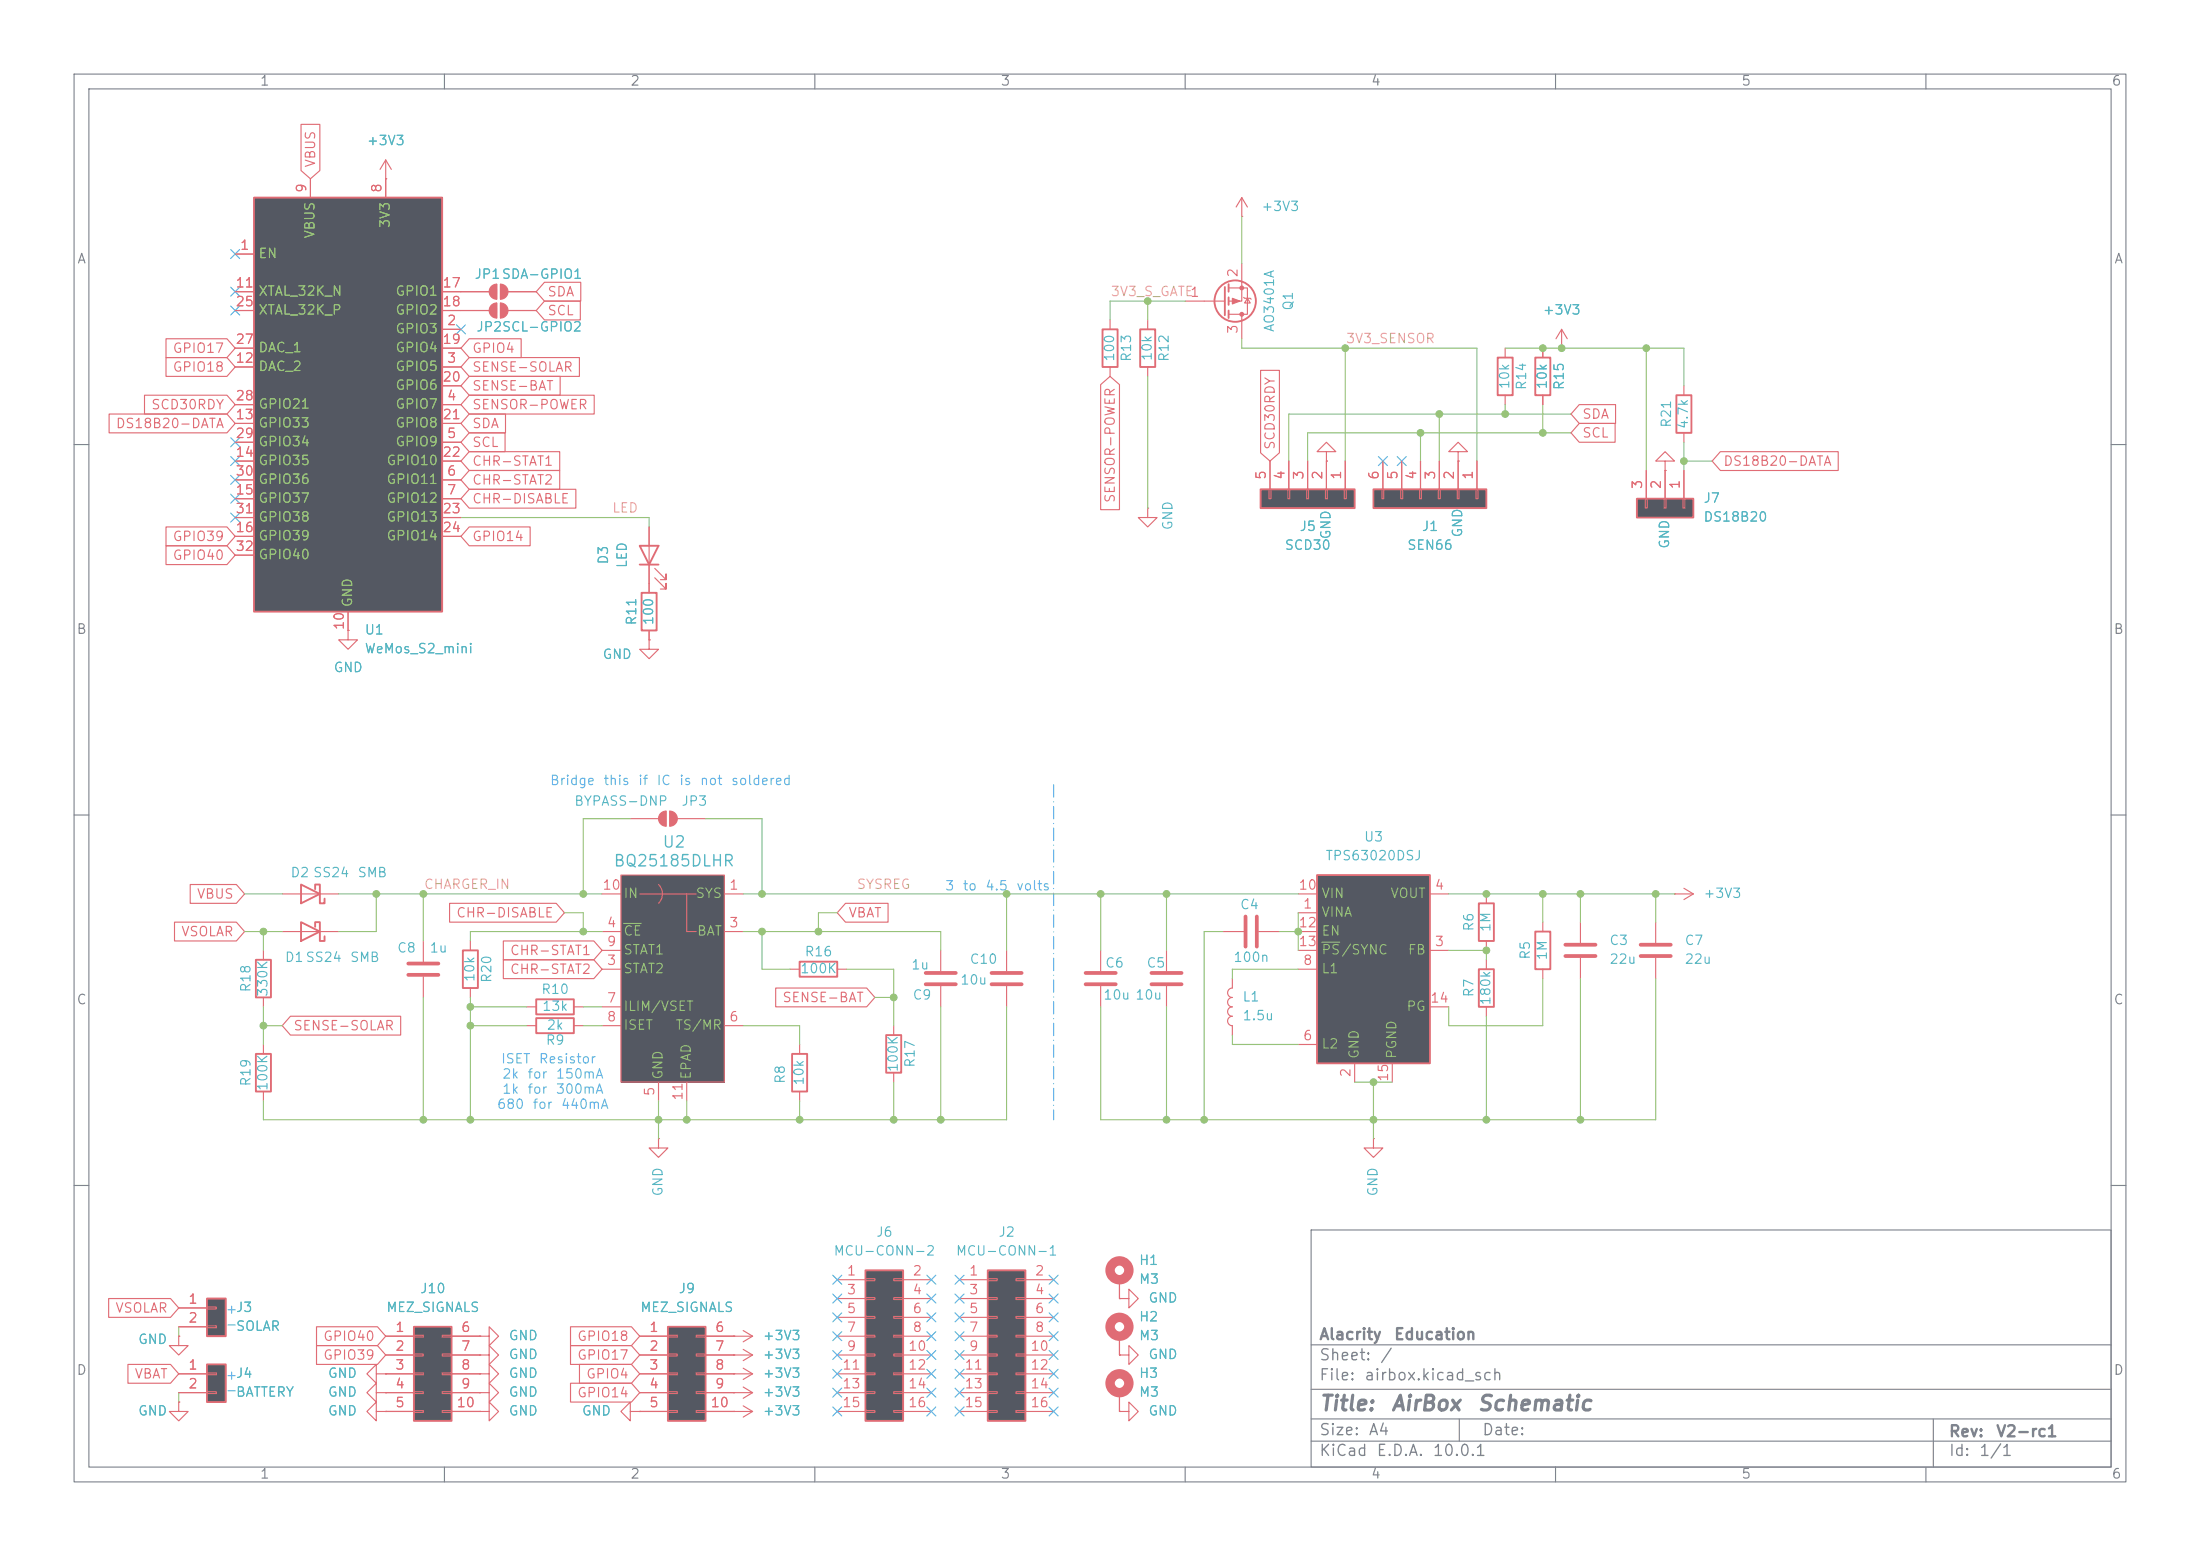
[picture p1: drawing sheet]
<svg xmlns="http://www.w3.org/2000/svg" width="297mm" height="210mm" viewBox="0 0 297 210" stroke-linecap="round" stroke-linejoin="round" font-family="sans-serif">
<g fill="none" stroke="#7f848e" stroke-width=".15">
<path d="M10 10h277v190h-277zM12 12h273v186h-273zM60 10v2M110 10v2M160 10v2M210 10v2M260 10v2M10 60h2M285 60h2M10 110h2M285 110h2M10 160h2"/>
<path d="M177 166h108v32h-108zM285 160h2M60 198v2M110 198v2M160 198v2M177 194.5h108M177 191.5h108M177 187.5h108M177 181.5h108M197 191.5v3M210 198v2M260 198v2"/>
<path d="M261 191.5v6.5"/>
</g>
<g fill="none" stroke="#e06c75" stroke-width=".25">
<path d="M165.4 38.7v3.8M165.9 38.4v1M165.9 40.1v1M165.9 41.9v1M34.5 129.5h2.1v5.1h-2.1z"/>
<circle cx="166.8" cy="40.6" r="2.79"/>
</g>
<g fill="none" stroke="#e06c75" stroke-width=".15">
<path d="M165.9 38.9h2.5v3.5h-2.5M167.6 35.6v5h-1.7M167.6 29.2h.1M167.6 26.7v2.5M167.6 26.7l-.7 1.2M167.6 26.7l.8 1.2M160 40.6h5.4M167.6 42.4v3.3M167.9 40.1l.1 .2h.8l.1 .1M168.4 40.3l.4 .6h-.8zM85.1 110.5h3.8M89.9 109.5v2"/>
<path d="M90.4 109.5v2M91.4 110.5h3.8M35.6 128.3v1.2M35.6 134.6v1.3M50.8 188v-1.3l-1.3 1.3 1.3 1.2v-1.2h1.3M52.1 188h.1"/>
</g>
<g fill="#e06c75" stroke="#e06c75" stroke-width=".15">
<path d="M166.4 40.3l1 .3-1 .4z"/>
<path d="M90.4 109.5a1.02 1.02 0 0 1 1 1 1.02 1.02 0 0 1-1 1z"/>
<path d="M89.2 109.8l.4-.3h.3v2a1.02 1.02 0 0 1-.9-.6 1.02 1.02 0 0 1 .2-1.1z"/>
<circle cx="167.6" cy="42.4" r=".25"/>
<circle cx="167.6" cy="38.9" r=".25"/>
</g>
<path d="M170.2 66h12.7v2.6h-12.7z" fill="#545862"/>
<path d="M170.2 66h12.7v2.6h-12.7zM199.6 130.8h2.1v5.1h-2.1zM199.6 121.9h2.1v5.1h-2.1zM34.5 142.2h2.1v5.1h-2.1z" fill="none" stroke="#e06c75" stroke-width=".25"/>
<g fill="none" stroke="#e06c75" stroke-width=".15">
<path d="M171.3 66h.3v1.3h-.3zM171.4 62.2v3.8M173.9 66h.2v1.3h-.2zM174 62.2v3.8M176.4 66h.3v1.3h-.3zM176.5 62.2v3.8M178.9 66h.3v1.3h-.3zM179.1 61h1.2l-1.2-1.3-1.3 1.3h1.3v1.2M179.1 62.2h.1M179.1 62.2v3.8M181.5 66h.2v1.3h-.2zM181.6 62.2v3.8"/>
<path d="M87.6 86.4v1.2h1.3l-1.3 1.3-1.2-1.3h1.2M87.6 86.4h.1M200.7 120.7v1.2M200.7 127v1.3M200.7 129.5v1.3M200.7 135.9v1.3M35.6 141v1.2M35.6 147.3v1.3M185.4 153.7v1.2h1.3l-1.3 1.3-1.3-1.3h1.3M185.4 153.7h.1M50.8 185.4v-1.2l-1.3 1.2 1.3 1.3v-1.3h1.3M50.8 190.5v-1.3l-1.3 1.3 1.3 1.3v-1.3h1.3"/>
<path d="M52.1 185.4h.1M52.1 190.5h.1M64.8 190.5h1.2v-1.3l1.3 1.3-1.3 1.3v-1.3M64.8 190.5h.1M64.8 188h1.2v-1.3l1.3 1.3-1.3 1.2v-1.2M64.8 188h.1M64.8 185.4h1.2v-1.2l1.3 1.2-1.3 1.3v-1.3M64.8 185.4h.1M64.8 182.9h1.2v-1.3l1.3 1.3-1.3 1.3v-1.3M64.8 182.9h.1M64.8 180.3h1.2v-1.2l1.3 1.2-1.3 1.3v-1.3M64.8 180.3h.1"/>
</g>
<path d="M55.9 179.1h5.1v12.7h-5.1z" fill="#545862"/>
<path d="M40.6 124.5l2.6 1.2-2.6 1.3zM42.5 125.1v-.6h.7v2.5h.6v-.6M62.5 128.3h2v5.1h-2zM72.4 137.4h5.1v2h-5.1zM72.4 134.9h5.1v2h-5.1zM107.9 129.8h5.1v2h-5.1zM119.6 139.7h2.1v5.1h-2.1zM207.3 125.7h2v5.1h-2zM106.9 142.2h2.1v5.1h-2.1zM55.9 179.1h5.1v12.7h-5.1z" fill="none" stroke="#e06c75" stroke-width=".25"/>
<g fill="none" stroke="#e06c75" stroke-width=".15">
<path d="M227.3 119.9l1.3 .8M38.1 125.7h7.6M57.1 127v2.8M57.1 131.8v2.8M63.5 127v1.3M63.5 133.4v1.2M71.1 138.4h1.3M71.1 135.9h1.3M77.5 138.4h1.2M77.5 135.9h1.2M106.7 130.8h1.2M113 130.8h1.3"/>
<path d="M120.6 138.4v1.3M127 128.3v2.8M127 133.1v2.8M208.3 124.5v1.2M208.3 130.8v1.3M213.4 124.5v2.8M213.4 129.3v2.8M223.5 124.5v2.8M223.5 129.3v2.8M226.1 120.7h.1M226.1 120.7h2.5M228.6 120.7l-1.3 .7"/>
<path d="M107.9 141v1.2M107.9 147.3v1.3M120.6 144.8v1.3M24.1 180.3v1.3h1.3l-1.3 1.3-1.2-1.3h1.2M24.1 180.3h.1M52.1 180.3h3.8M52.1 182.9h3.8M52.1 185.4h3.8M52.1 188h3.8M52.1 190.5h3.8M55.9 180.2h1.2v.3h-1.2zM55.9 182.8h1.2v.2h-1.2z"/>
<path d="M55.9 185.3h1.2v.2h-1.2zM55.9 187.8h1.2v.3h-1.2zM55.9 190.4h1.2v.2h-1.2zM59.7 180.2h1.3v.3h-1.3zM59.7 182.8h1.3v.2h-1.3zM59.7 185.3h1.3v.2h-1.3zM59.7 187.8h1.3v.3h-1.3zM59.7 190.4h1.3v.2h-1.3zM61 180.3h3.8M61 182.9h3.8M61 185.4h3.8M61 188h3.8"/>
<path d="M61 190.5h3.8M85.1 190.5v-1.3l-1.3 1.3 1.3 1.3v-1.3h1.3M86.4 190.5h.1"/>
</g>
<path d="M55.1 130h4.1M55.1 131.6h4.1M125 131.3h4M125 132.8h4M211.3 127.5h4.1M211.3 129h4.1M221.5 127.5h4.1M221.5 129h4.1" fill="none" stroke="#e06c75" stroke-width=".51"/>
<path d="M83.8 118.1h14v28h-14z" fill="#545862"/>
<g fill="none" stroke="#e06c75" stroke-width=".15">
<path d="M83.8 118.1h14v28h-14zM88.9 119.4a1.8 1.8 0 0 1 0 2.5M81.3 120.7h2.5M81.3 130.8h2.5M81.3 125.7h2.5M81.3 138.4h2.5M81.3 135.9h2.5M81.3 128.3h2.5M86.4 120.7h7.6M92.7 120.7v5h1.3M97.8 120.7h2.5M97.8 125.7h2.5"/>
<path d="M97.8 138.4h2.5M88.9 146.1v2.5M92.7 146.1v2.5"/>
</g>
<path d="M84.2 124.6h2.4" fill="none" stroke="#98c379" stroke-width=".15"/>
<path d="M133.3 171.5h5.1v20.3h-5.1z" fill="#545862"/>
<path d="M133.3 171.5h5.1v20.3h-5.1z" fill="none" stroke="#e06c75" stroke-width=".25"/>
<g fill="none" stroke="#e06c75" stroke-width=".15">
<path d="M129.5 172.7h3.8M129.5 175.3h3.8M129.5 177.8h3.8M133.3 172.6h1.3v.2h-1.3zM133.3 175.1h1.3v.3h-1.3zM133.3 177.7h1.3v.2h-1.3zM137.2 172.6h1.2v.2h-1.2zM137.2 175.1h1.2v.3h-1.2zM137.2 177.7h1.2v.2h-1.2zM138.4 172.7h3.8M138.4 175.3h3.8M138.4 177.8h3.8"/>
<path d="M151.1 175.3h1.3v-1.3l1.3 1.3-1.3 1.2v-1.2M151.1 175.3h.1M151.1 172.7v2.6M129.5 180.3h3.8M129.5 182.9h3.8M129.5 185.4h3.8M129.5 188h3.8M129.5 190.5h3.8M133.3 180.2h1.3v.3h-1.3zM133.3 182.8h1.3v.2h-1.3zM133.3 185.3h1.3v.2h-1.3zM133.3 187.8h1.3v.3h-1.3z"/>
<path d="M133.3 190.4h1.3v.2h-1.3zM137.2 180.2h1.2v.3h-1.2zM137.2 182.8h1.2v.2h-1.2zM137.2 185.3h1.2v.2h-1.2zM137.2 187.8h1.2v.3h-1.2zM137.2 190.4h1.2v.2h-1.2zM138.4 180.3h3.8M138.4 182.9h3.8M138.4 185.4h3.8M138.4 188h3.8M138.4 190.5h3.8"/>
</g>
<circle cx="151.1" cy="171.4" r="1.27" fill="none" stroke="#e06c75" stroke-width="1.3"/>
<path d="M90.2 179.1h5v12.7h-5z" fill="#545862"/>
<path d="M90.2 179.1h5v12.7h-5z" fill="none" stroke="#e06c75" stroke-width=".25"/>
<g fill="none" stroke="#e06c75" stroke-width=".15">
<path d="M86.4 180.3h3.8M86.4 182.9h3.8M86.4 185.4h3.8M86.4 188h3.8M86.4 190.5h3.8M90.2 180.2h1.2v.3h-1.2zM90.2 182.8h1.2v.2h-1.2zM90.2 185.3h1.2v.2h-1.2zM90.2 187.8h1.2v.3h-1.2zM90.2 190.4h1.2v.2h-1.2zM94 180.2h1.2v.3h-1.2zM94 182.8h1.2v.2h-1.2z"/>
<path d="M94 185.3h1.2v.2h-1.2zM94 187.8h1.2v.3h-1.2zM94 190.4h1.2v.2h-1.2zM95.2 180.3h3.9M95.2 182.9h3.9M95.2 185.4h3.9M95.2 188h3.9M95.2 190.5h3.9M151.1 182.9h1.3v-1.3l1.3 1.3-1.3 1.3v-1.3M151.1 182.9h.1M151.1 190.5h1.3v-1.3l1.3 1.3-1.3 1.3v-1.3M151.1 190.5h.1"/>
<path d="M151.1 180.3v2.6M151.1 188v2.5"/>
</g>
<g fill="none" stroke="#e06c75" stroke-width="1.3">
<circle cx="151.1" cy="179.1" r="1.27"/>
<circle cx="151.1" cy="186.7" r="1.27"/>
</g>
<path d="M185.4 66h15.3v2.6h-15.3z" fill="#545862"/>
<path d="M148.8 44.5h2.1v5h-2.1zM153.9 44.5h2.1v5h-2.1zM86.4 73.7h2.5l-1.3 2.5zM86.4 76.2h2.5M185.4 66h15.3v2.6h-15.3zM86.6 80h2v5.1h-2zM40.6 119.4l2.6 1.3-2.6 1.2zM42.5 120v-.6h.7v2.5h.6v-.6" fill="none" stroke="#e06c75" stroke-width=".25"/>
<g fill="none" stroke="#e06c75" stroke-width=".15">
<path d="M62.2 41.9h3.8M67.1 40.9v2M67.6 40.9v2M68.6 41.9h3.8M149.9 43.2v1.3M149.9 49.5v1.3M154.9 43.2v1.3M154.9 49.5v1.3M87.6 71.1v8.9M88.4 78l1.5 1.5v-.8v.8h-.7M88.4 76.7l1.5 1.5v-.7v.7h-.7M154.9 68.6v1.3h1.3l-1.3 1.2-1.2-1.2h1.2"/>
<path d="M154.9 68.6h.1M186.6 66h.2v1.3h-.2zM186.7 62.2v3.8M189.1 66h.3v1.3h-.3zM189.2 62.2v3.8M191.6 66h.3v1.3h-.3zM191.8 62.2v3.8M194.2 66h.2v1.3h-.2zM194.3 62.2v3.8M196.7 66h.3v1.3h-.3zM196.8 62.2v3.8M199.3 66h.2v1.3h-.2z"/>
<path d="M199.4 62.2v3.8M47 85.1v1.3h1.3l-1.3 1.2-1.3-1.2h1.3M47 85.1h.1M87.6 85.1v1.3M38.1 120.7h7.6M157.5 128.3v2.8M157.5 133.1v2.8"/>
</g>
<path d="M155.4 131.3h4.1M155.4 132.8h4.1" fill="none" stroke="#e06c75" stroke-width=".51"/>
<g fill="#e06c75" stroke="#e06c75" stroke-width=".15">
<path d="M66.3 41.2l.4-.2 .4-.1v2a1.02 1.02 0 0 1-1-.6 1.02 1.02 0 0 1 .2-1.1z"/>
<path d="M67.6 40.9a1.02 1.02 0 0 1 1 1 1.02 1.02 0 0 1-1 1z"/>
</g>
<path d="M177.8 118.1h15.2v25.4h-15.2z" fill="#545862"/>
<path d="M177.8 118.1h15.2v25.4h-15.2z" fill="none" stroke="#e06c75" stroke-width=".25"/>
<g fill="none" stroke="#e06c75" stroke-width=".15">
<path d="M62.2 39.4h3.8M67.1 38.4v2M67.6 38.4v2M68.6 39.4h3.8M196.8 61h1.3l-1.3-1.3-1.2 1.3h1.2v1.2M196.8 62.2h.1M165.1 125.7h2.8M166.4 132.1v1.3a.64 .64 0 0 0-.7 .6 .64 .64 0 0 0 .7 .6 .64 .64 0 0 0-.7 .7 .64 .64 0 0 0 .7 .6M166.4 135.9a.64 .64 0 0 0-.7 .6 .64 .64 0 0 0 .7 .7 .64 .64 0 0 0-.7 .6 .64 .64 0 0 0 .7 .6v1.3M169.9 125.7h2.8M175.3 123.2h2.5M175.3 128.3h2.5"/>
<path d="M175.3 120.7h2.5M175.3 130.8h2.5M175.3 125.7h2.5M193 128.3h2.6M193 120.7h2.6M193 135.9h2.6M175.3 141h2.5M182.9 143.5v2.6M188 143.5v2.6"/>
</g>
<path d="M178.4 127.2h2.5" fill="none" stroke="#98c379" stroke-width=".15"/>
<path d="M168.1 123.7v4.1M169.7 123.7v4.1" fill="none" stroke="#e06c75" stroke-width=".51"/>
<g fill="#e06c75" stroke="#e06c75" stroke-width=".15">
<path d="M66.3 38.7l.4-.3h.4v2a1.02 1.02 0 0 1-1-.6 1.02 1.02 0 0 1 .2-1.1z"/>
<path d="M67.6 38.4a1.02 1.02 0 0 1 1 1 1.02 1.02 0 0 1-1 1z"/>
</g>
<path d="M34.3 26.7h25.4v55.9h-25.4z" fill="#545862"/>
<path d="M34.3 26.7h25.4v55.9h-25.4z" fill="none" stroke="#e06c75" stroke-width=".25"/>
<g fill="none" stroke="#e06c75" stroke-width=".15">
<path d="M31.7 34.3h2.6M31.7 39.4h2.6M41.9 24.1v2.6M52.1 24.1v2.6M59.7 39.4h2.5M31.7 49.5h2.6M31.7 54.6h2.6M31.7 59.7h2.6M31.7 57.2h2.6M31.7 41.9h2.6M31.7 47h2.6M59.7 44.5h2.5"/>
<path d="M59.7 49.5h2.5M59.7 54.6h2.5M59.7 59.7h2.5M59.7 57.2h2.5M59.7 41.9h2.5M59.7 47h2.5M59.7 52.1h2.5M31.7 64.8h2.6M31.7 67.3h2.6M31.7 62.2h2.6M31.7 72.4h2.6M31.7 69.9h2.6"/>
<path d="M31.7 74.9h2.6M59.7 64.8h2.5M59.7 67.3h2.5M59.7 62.2h2.5M59.7 72.4h2.5M59.7 69.9h2.5M47 82.6v2.5"/>
</g>
<path d="M116.8 171.5h5.1v20.3h-5.1z" fill="#545862"/>
<path d="M202.2 48.3h2v5h-2zM207.3 48.3h2v5h-2zM116.8 171.5h5.1v20.3h-5.1z" fill="none" stroke="#e06c75" stroke-width=".25"/>
<g fill="none" stroke="#e06c75" stroke-width=".15">
<path d="M52.1 24.1h.1M52.1 21.6l-.8 1.3M52.1 21.6l.7 1.3M52.1 21.6v2.5M203.2 47v1.3M203.2 53.3v1.3M208.3 47v1.3M208.3 53.3v1.3M210.8 47h.1M210.8 44.5l-.7 1.2M210.8 44.5l.8 1.2M210.8 44.5v2.5"/>
<path d="M113 172.7h3.8M113 175.3h3.8M113 177.8h3.8M116.8 172.6h1.3v.2h-1.3zM116.8 175.1h1.3v.3h-1.3zM116.8 177.7h1.3v.2h-1.3zM120.6 172.6h1.3v.2h-1.3zM120.6 175.1h1.3v.3h-1.3zM120.6 177.7h1.3v.2h-1.3zM121.9 172.7h3.8M121.9 175.3h3.8M121.9 177.8h3.8"/>
<path d="M99.1 190.5h.1M99.1 185.4h.1M99.1 185.4h2.5M99.1 190.5h2.5M100.3 189.7l1.3 .8M100.3 184.7l1.3 .7M101.6 190.5l-1.3 .8M101.6 185.4l-1.3 .8M113 180.3h3.8M113 182.9h3.8M113 185.4h3.8M113 188h3.8"/>
<path d="M113 190.5h3.8M116.8 180.2h1.3v.3h-1.3zM116.8 182.8h1.3v.2h-1.3zM116.8 185.3h1.3v.2h-1.3zM116.8 187.8h1.3v.3h-1.3zM116.8 190.4h1.3v.2h-1.3zM120.6 180.2h1.3v.3h-1.3zM120.6 182.8h1.3v.2h-1.3zM120.6 185.3h1.3v.2h-1.3zM120.6 187.8h1.3v.3h-1.3zM120.6 190.4h1.3v.2h-1.3zM121.9 180.3h3.8"/>
<path d="M121.9 182.9h3.8M121.9 185.4h3.8M121.9 188h3.8M121.9 190.5h3.8"/>
</g>
<path d="M27.9 184.2h2.6v5h-2.6z" fill="#545862"/>
<path d="M27.9 184.2h2.6v5h-2.6z" fill="none" stroke="#e06c75" stroke-width=".25"/>
<path d="M224.8 62.2h1.3l-1.3-1.2-1.3 1.2h1.3v1.3M224.8 63.5h.1M135.9 128.3v2.8M135.9 133.1v2.8M148.6 128.3v2.8M148.6 133.1v2.8M24.1 189.2v1.3h1.3l-1.3 1.3-1.2-1.3h1.2M24.1 189.2h.1M24.1 185.4h3.8M24.1 188h3.8M27.9 185.3h1.3v.2h-1.3zM27.9 187.8h1.3v.3h-1.3z" fill="none" stroke="#e06c75" stroke-width=".15"/>
<path d="M133.9 132.8h4M133.9 131.3h4M146.6 132.8h4M146.6 131.3h4" fill="none" stroke="#e06c75" stroke-width=".51"/>
<path d="M221 67.3h7.6v2.6h-7.6z" fill="#545862"/>
<path d="M221 67.3h7.6v2.6h-7.6z" fill="none" stroke="#e06c75" stroke-width=".25"/>
<g fill="none" stroke="#e06c75" stroke-width=".15">
<path d="M222.1 67.3h.3v1.3h-.3zM222.2 63.5v3.8M224.7 67.3h.2v1.3h-.2zM224.8 63.5v3.8M227.2 67.3h.3v1.3h-.3zM227.3 63.5v3.8M88.9 153.7v1.2h1.3l-1.3 1.3-1.3-1.3h1.3M88.9 153.7h.1M99.1 188h.1M99.1 182.9h.1M99.1 188h2.5M99.1 182.9h2.5"/>
<path d="M100.3 187.2l1.3 .8M100.3 182.1l1.3 .8M101.6 188l-1.3 .7M101.6 182.9l-1.3 .7"/>
</g>
<path d="M27.9 175.3h2.6v5h-2.6z" fill="#545862"/>
<path d="M226.3 53.3h2v5.1h-2zM27.9 175.3h2.6v5h-2.6z" fill="none" stroke="#e06c75" stroke-width=".25"/>
<g fill="none" stroke="#e06c75" stroke-width=".15">
<path d="M40.6 16.8h2.6v6.2l-1.3 1.1-1.3-1.1zM31.7 39.4h2.6M31.7 34.3h2.6M41.9 24.1v2.6M52.1 24.1h.1M52.1 24.1v2.6M59.7 39.4h6.3M68.6 39.4h3.8M73.5 38.1h4.9v2.5h-4.9l-1.1-1.2zM14.7 55.9h15.9l1.1 1.3-1.1 1.2h-15.9zM19.5 53.3h11.1l1.1 1.3-1.1 1.3h-11.1zM22.4 45.7h8.2l1.1 1.3-1.1 1.3h-8.2z"/>
<path d="M22.4 48.3h8.2l1.1 1.2-1.1 1.3h-8.2zM31.7 41.9h2.6M31.7 49.5h2.6M31.7 54.6h2.6M31.7 59.7h2.6M31.7 57.2h2.6M31.7 47h2.6M59.7 41.9h6.3M59.7 44.5h2.5M59.7 49.5h2.5M59.7 54.6h2.5M59.7 59.7h2.5"/>
<path d="M59.7 57.2h2.5M59.7 47h2.5M59.7 52.1h2.5M63.3 55.9h4.9v2.5h-4.9l-1.1-1.2zM63.3 53.3h16.9v2.6h-16.9l-1.1-1.3zM63.3 58.4h4.9v2.6h-4.9l-1.1-1.3zM63.3 50.8h12.3v2.5h-12.3l-1.1-1.2zM63.3 48.3h14.9v2.5h-14.9l-1.1-1.3zM63.3 45.7h7.1v2.6h-7.1l-1.1-1.3zM68.6 41.9h3.8M73.5 40.6h4.8v2.6h-4.8l-1.1-1.3zM148.6 51.9l1.3-1.1 1.2 1.1v16.9h-2.5z"/>
<path d="M170.2 50h2.5v11.1l-1.3 1.1-1.2-1.1zM208.3 47v1.3M208.3 53.3v1.3M210.8 47h.1M213.2 57.1h4.8v2.6h-4.8l-1.1-1.3zM213.2 54.6h4.9v2.6h-4.9l-1.1-1.3zM227.3 52.1v1.2M227.3 58.4v1.3M22.4 71.1h8.2l1.1 1.3-1.1 1.3h-8.2zM22.4 73.7h8.2l1.1 1.2-1.1 1.3h-8.2zM31.7 64.8h2.6M31.7 67.3h2.6"/>
<path d="M31.7 62.2h2.6M31.7 72.4h2.6M31.7 69.9h2.6M31.7 74.9h2.6M59.7 64.8h2.5M59.7 67.3h2.5M59.7 62.2h2.5M59.7 72.4h2.5M59.7 69.9h2.5M63.3 71.1h8.3v2.6h-8.3l-1.1-1.3zM63.3 63.5h12.3v2.5h-12.3l-1.1-1.2zM63.3 66h14.4v2.6h-14.4l-1.1-1.3z"/>
<path d="M63.3 61h12.3v2.5h-12.3l-1.1-1.3zM87.6 71.1v2.6M87.6 76.2v3.8M171.4 62.2v3.8M174 62.2v3.8M176.5 62.2v3.8M179.1 62.2h.1M179.1 62.2v3.8M181.6 62.2v3.8M186.7 62.2v3.8M189.2 62.2v3.8M191.8 62.2v3.8"/>
<path d="M194.3 62.2v3.8M196.8 62.2h.1M196.8 62.2v3.8M199.4 62.2v3.8M222.2 63.5v3.8M224.8 63.5h.1M224.8 63.5v3.8M227.3 63.5v3.8M232.3 61h15.9v2.5h-15.9l-1.2-1.3zM47 85.1h.1M47 82.6v2.5M87.6 86.4h.1"/>
<path d="M87.6 85.1v1.3M25.7 119.4h6.2l1.1 1.3-1.1 1.2h-6.2zM23.6 124.5h8.3l1.1 1.2-1.1 1.3h-8.3zM39.2 137.2h14.9v2.5h-14.9l-1.1-1.3zM60.7 121.9h14.4l1.1 1.3-1.1 1.3h-14.4zM67.9 127h12.3l1.1 1.3-1.1 1.2h-12.3zM67.9 129.5h12.3l1.1 1.3-1.1 1.3h-12.3zM104.7 133.3h12.3l1.1 1.3-1.1 1.3h-12.3zM114.1 121.9h5.8v2.6h-5.8l-1.1-1.3zM14.7 175.3h8.3l1.1 1.2-1.1 1.3h-8.3zM24.1 176.5h3.8M24.1 179.1h3.8"/>
<path d="M27.9 176.4h1.3v.3h-1.3zM27.9 178.9h1.3v.3h-1.3zM42.7 179.1h8.3l1.1 1.2-1.1 1.3h-8.3zM77 179.1h8.2l1.2 1.2-1.2 1.3h-8.2zM100.3 179.6l1.3 .7M151.1 175.3h.1M151.1 172.7v2.6M17.3 184.1h5.7l1.1 1.3-1.1 1.3h-5.7zM24.1 180.3h.1M24.1 189.2h.1M24.1 185.4h3.8M24.1 188h3.8"/>
<path d="M42.7 181.6h8.3l1.1 1.3-1.1 1.3h-8.3zM52.1 188h.1M52.1 185.4h.1M52.1 190.5h.1M52.1 180.3h3.8M52.1 182.9h3.8M52.1 185.4h3.8M52.1 188h3.8M52.1 190.5h3.8M61 180.3h3.8M61 182.9h3.8M61 185.4h3.8"/>
<path d="M61 188h3.8M61 190.5h3.8M64.8 190.5h.1M64.8 188h.1M64.8 185.4h.1M64.8 182.9h.1M64.8 180.3h.1M77 186.7h8.2l1.2 1.3-1.2 1.2h-8.2zM77 181.6h8.2l1.2 1.3-1.2 1.3h-8.2zM78.2 184.1h7l1.2 1.3-1.2 1.3h-7zM86.4 190.5h.1M86.4 180.3h3.8"/>
<path d="M86.4 182.9h3.8M86.4 185.4h3.8M86.4 188h3.8M86.4 190.5h3.8M95.2 180.3h6.4M95.2 182.9h3.9M95.2 185.4h3.9M95.2 188h3.9M95.2 190.5h3.9M99.1 180.3h.1M99.1 190.5h.1M99.1 185.4h.1"/>
<path d="M99.1 182.9h.1M99.1 188h.1M101.6 180.3l-1.3 .8M151.1 182.9h.1M151.1 190.5h.1M151.1 180.3v2.6M151.1 188v2.5"/>
</g>
<path d="M142.2 105.9v45.2" fill="none" stroke="#61afef" stroke-width=".15" stroke-dasharray="1.7 .6 0 .6"/>
<g fill="none" stroke="#98c379" stroke-width=".15">
<path d="M167.6 29.2v6.4M154.9 40.6v2.6M154.9 50.8v17.8M160 40.6h-10.1v2.6M167.6 45.7v1.3h31.8v15.2M181.6 47v15.2M191.8 58.4v3.8M194.3 55.9v6.3M203.2 47h24.1v5.1M203.2 54.6v1.3M208.3 54.6v3.8M212.1 58.4h-35.6v3.8"/>
<path d="M212.1 55.9h-38.1v6.3M222.2 47v16.5M227.3 59.7v3.8M62.2 69.9h25.4v1.2M227.3 62.2h3.8M85.1 110.5h-6.4v10.2M95.2 110.5h7.7v10.2M33 120.7h5.1M33 125.7h5.1M35.6 125.7v2.6M35.6 135.9v5.1M35.6 138.4h2.5"/>
<path d="M45.7 120.7h35.6M50.8 120.7v5h-5.1M57.1 120.7v6.3M57.1 134.6v16.5M63.5 134.6v16.5M63.5 138.4h7.6M63.5 135.9h7.6M76.2 123.2h2.5v2.5M78.7 138.4h2.6M78.7 135.9h2.6M81.3 125.7h-17.8v1.3M100.3 120.7h75"/>
<path d="M100.3 125.7h26.7v2.6M100.3 138.4h7.6v2.6M102.9 125.7v5.1h3.8M113 123.2h-2.5v2.5M114.3 130.8h6.3v7.6M118.1 134.6h2.5M127 135.9v15.2M135.9 135.9v15.2h-100.3v-2.5M135.9 120.7v7.6M148.6 120.7v7.6M157.5 120.7v7.6M157.5 135.9v15.2"/>
<path d="M165.1 125.7h-2.5v25.4M166.4 139.7v1.3h8.9M172.7 125.7h2.6M175.3 130.8h-8.9v1.3M175.3 123.2v5.1M195.6 120.7h30.5M195.6 128.3h5.1v1.2M200.7 137.2v13.9M208.3 132.1v6.3h-12.7v-2.5M208.3 120.7v3.8M213.4 120.7v3.8M213.4 132.1v19"/>
<path d="M223.5 132.1v19h-74.9v-15.2M223.5 120.7v3.8M88.9 148.6v5.1M92.7 148.6v2.5M107.9 148.6v2.5M120.6 146.1v5M182.9 146.1h5.1M185.4 146.1v7.6M24.1 179.1v1.2M24.1 188v1.2"/>
</g>
<g fill="none" stroke="#61afef" stroke-width=".15">
<path d="M31.1 38.8l1.3 1.2M31.1 33.7l1.3 1.2M32.4 38.8l-1.3 1.2M32.4 33.7l-1.3 1.2M31.1 59.1l1.3 1.2M31.1 41.3l1.3 1.2M32.4 59.1l-1.3 1.2M32.4 41.3l-1.3 1.2M61.6 43.8l1.2 1.3M62.8 43.8l-1.2 1.3M31.1 66.7l1.3 1.2M31.1 64.2l1.3 1.2"/>
<path d="M31.1 61.6l1.3 1.2M31.1 69.2l1.3 1.3M32.4 66.7l-1.3 1.2M32.4 64.2l-1.3 1.2M32.4 61.6l-1.3 1.2M32.4 69.2l-1.3 1.3M186.1 61.6l1.2 1.2M187.3 61.6l-1.2 1.2M188.6 61.6l1.2 1.2M189.8 61.6l-1.2 1.2M112.4 179.7l1.2 1.2M112.4 172.1l1.2 1.2"/>
<path d="M112.4 174.7l1.2 1.2M112.4 177.2l1.2 1.2M113.6 179.7l-1.2 1.2M113.6 172.1l-1.2 1.2M113.6 174.7l-1.2 1.2M113.6 177.2l-1.2 1.2M125.1 174.7l1.2 1.2M125.1 172.1l1.2 1.2M125.1 177.2l1.2 1.2M125.1 179.7l1.2 1.2M126.3 174.7l-1.2 1.2M126.3 172.1l-1.2 1.2"/>
<path d="M126.3 177.2l-1.2 1.2M126.3 179.7l-1.2 1.2M128.9 174.7l1.2 1.2M128.9 172.1l1.2 1.2M128.9 177.2l1.2 1.2M128.9 179.7l1.2 1.2M130.1 174.7l-1.2 1.2M130.1 172.1l-1.2 1.2M130.1 177.2l-1.2 1.2M130.1 179.7l-1.2 1.2M141.6 172.1l1.2 1.2M141.6 177.2l1.2 1.2"/>
<path d="M141.6 174.7l1.2 1.2M141.6 179.7l1.2 1.2M142.8 172.1l-1.2 1.2M142.8 177.2l-1.2 1.2M142.8 174.7l-1.2 1.2M142.8 179.7l-1.2 1.2M112.4 184.8l1.2 1.2M112.4 182.3l1.2 1.2M112.4 187.4l1.2 1.2M112.4 189.9l1.2 1.2M113.6 187.4l-1.2 1.2M113.6 184.8l-1.2 1.2"/>
<path d="M113.6 189.9l-1.2 1.2M113.6 182.3l-1.2 1.2M125.1 189.9l1.2 1.2M125.1 187.4l1.2 1.2M125.1 184.8l1.2 1.2M125.1 182.3l1.2 1.2M126.3 189.9l-1.2 1.2M126.3 187.4l-1.2 1.2M126.3 184.8l-1.2 1.2M126.3 182.3l-1.2 1.2M128.9 189.9l1.2 1.2M128.9 182.3l1.2 1.2"/>
<path d="M128.9 187.4l1.2 1.2M128.9 184.8l1.2 1.2M130.1 184.8l-1.2 1.2M130.1 189.9l-1.2 1.2M130.1 187.4l-1.2 1.2M130.1 182.3l-1.2 1.2M141.6 184.8l1.2 1.2M141.6 187.4l1.2 1.2M141.6 189.9l1.2 1.2M141.6 182.3l1.2 1.2M142.8 187.4l-1.2 1.2M142.8 189.9l-1.2 1.2"/>
<path d="M142.8 184.8l-1.2 1.2M142.8 182.3l-1.2 1.2"/>
</g>
<g fill="#98c379" stroke="#98c379" stroke-width=".14">
<circle cx="135.9" cy="120.7" r=".46"/>
<circle cx="157.5" cy="120.7" r=".46"/>
<circle cx="148.6" cy="120.7" r=".46"/>
<circle cx="157.5" cy="151.1" r=".46"/>
<circle cx="162.6" cy="151.1" r=".46"/>
<circle cx="175.3" cy="125.7" r=".46"/>
<circle cx="194.3" cy="55.9" r=".46"/>
<circle cx="203.2" cy="55.9" r=".46"/>
<circle cx="222.2" cy="47" r=".46"/>
<circle cx="210.8" cy="47" r=".46"/>
<circle cx="208.3" cy="58.4" r=".46"/>
<circle cx="208.3" cy="47" r=".46"/>
<circle cx="227.3" cy="62.2" r=".46"/>
<circle cx="200.7" cy="151.1" r=".46"/>
<circle cx="200.7" cy="128.3" r=".46"/>
<circle cx="213.4" cy="120.7" r=".46"/>
<circle cx="223.5" cy="120.7" r=".46"/>
<circle cx="200.7" cy="120.7" r=".46"/>
<circle cx="208.3" cy="120.7" r=".46"/>
<circle cx="213.4" cy="151.1" r=".46"/>
<circle cx="185.4" cy="146.1" r=".46"/>
<circle cx="185.4" cy="151.1" r=".46"/>
<circle cx="181.6" cy="47" r=".46"/>
<circle cx="154.9" cy="40.6" r=".46"/>
<circle cx="191.8" cy="58.4" r=".46"/>
<circle cx="88.9" cy="151.1" r=".46"/>
<circle cx="110.5" cy="125.7" r=".46"/>
<circle cx="127" cy="151.1" r=".46"/>
<circle cx="107.9" cy="151.1" r=".46"/>
<circle cx="120.6" cy="134.6" r=".46"/>
<circle cx="92.7" cy="151.1" r=".46"/>
<circle cx="63.5" cy="138.4" r=".46"/>
<circle cx="63.5" cy="135.9" r=".46"/>
<circle cx="63.5" cy="151.1" r=".46"/>
<circle cx="78.7" cy="120.7" r=".46"/>
<circle cx="57.1" cy="120.7" r=".46"/>
<circle cx="78.7" cy="125.7" r=".46"/>
<circle cx="57.1" cy="151.1" r=".46"/>
<circle cx="102.9" cy="120.7" r=".46"/>
<circle cx="102.9" cy="125.7" r=".46"/>
<circle cx="50.8" cy="120.7" r=".46"/>
<circle cx="35.6" cy="138.4" r=".46"/>
<circle cx="35.6" cy="125.7" r=".46"/>
<circle cx="120.6" cy="151.1" r=".46"/>
</g>
<g font-size="2" fill="#7f848e">
<text x="178" y="190.9">Title:</text>
<text x="187.7" y="190.9">AirBox</text>
<text x="199.3" y="190.9">Schematic</text>
</g>
<g font-size="1.5" fill="#56b6c2">
<text x="82.7" y="117.3">BQ25185DLHR</text>
<text x="89.3" y="114.8">U2</text>
</g>
<g font-size="1.5" fill="#7f848e">
<text x="178" y="184">Sheet:</text>
<text x="178" y="181.2">Alacrity</text>
<text x="186.2" y="184">/</text>
<text x="188.1" y="181.2">Education</text>
<text x="178" y="186.7">File:</text>
<text x="184.1" y="186.7">airbox.kicad_sch</text>
<text x="178" y="196.9">KiCad</text>
<text x="178" y="194.1">Size:</text>
<text x="184.7" y="194.1">A4</text>
<text x="185.7" y="196.9">E.D.A.</text>
<text x="193.3" y="196.9">10.0.1</text>
<text x="200" y="194.1">Date:</text>
<text x="263" y="194.3">Rev:</text>
<text x="263" y="196.9">Id:</text>
<text x="267.1" y="196.9">1/1</text>
<text x="269.4" y="194.3">V2-rc1</text>
</g>
<g font-size="1.3" fill="#7f848e">
<text x="35" y="11.9">1</text>
<text x="85" y="11.9">2</text>
<text x="135" y="11.9">3</text>
<text x="185" y="11.9">4</text>
<text x="235" y="11.9">5</text>
<text x="285" y="11.9">6</text>
<text x="10.3" y="35.9">A</text>
<text x="285.3" y="35.9">A</text>
<text x="10.3" y="85.9">B</text>
<text x="285.3" y="85.9">B</text>
<text x="10.3" y="135.9">C</text>
<text x="285.3" y="135.9">C</text>
<text x="10.3" y="185.9">D</text>
<text x="285.3" y="185.9">D</text>
<text x="35" y="199.9">1</text>
<text x="85" y="199.9">2</text>
<text x="135" y="199.9">3</text>
<text x="185" y="199.9">4</text>
<text x="235" y="199.9">5</text>
<text x="285" y="199.9">6</text>
</g>
<g font-size="1.3" fill="#e06c75">
<text x="42.9" y="22.7" transform="rotate(-90 42.9 22.7)">VBUS</text>
<text x="41.7" y="26.1" transform="rotate(-90 41.7 26.1)">9</text>
<text x="51.8" y="26.1" transform="rotate(-90 51.8 26.1)">8</text>
<text x="32.3" y="34">1</text>
<text x="31.7" y="39.1">11</text>
<text x="31.7" y="41.7">25</text>
<text x="59.6" y="39.1">17</text>
<text x="59.6" y="41.7">18</text>
<text x="73.8" y="40.3">SDA</text>
<text x="160.6" y="40.4">1</text>
<text x="167.4" y="37.5" transform="rotate(-90 167.4 37.5)">2</text>
<text x="23.2" y="47.9">GPIO17</text>
<text x="31.7" y="46.7">27</text>
<text x="59.6" y="46.7">19</text>
<text x="60.3" y="44.2">2</text>
<text x="63.7" y="47.9">GPIO4</text>
<text x="73.8" y="42.9">SCL</text>
<text x="167.4" y="45.2" transform="rotate(-90 167.4 45.2)">3</text>
<text x="23.2" y="50.5">GPIO18</text>
<text x="31.7" y="49.3">12</text>
<text x="59.6" y="51.8">20</text>
<text x="60.3" y="49.3">3</text>
<text x="63.7" y="53">SENSE-BAT</text>
<text x="63.7" y="50.5">SENSE-SOLAR</text>
<text x="15.5" y="58.1">DS18B20-DATA</text>
<text x="20.3" y="55.6">SCD30RDY</text>
<text x="31.7" y="56.9">13</text>
<text x="31.7" y="54.4">28</text>
<text x="31.7" y="59.4">29</text>
<text x="59.6" y="56.9">21</text>
<text x="60.3" y="54.4">4</text>
<text x="60.3" y="59.4">5</text>
<text x="63.7" y="58.1">SDA</text>
<text x="63.7" y="55.6">SENSOR-POWER</text>
<text x="213.5" y="59.4">SCL</text>
<text x="213.5" y="56.8">SDA</text>
<text x="31.7" y="62">14</text>
<text x="31.7" y="64.5">30</text>
<text x="59.6" y="62">22</text>
<text x="60.3" y="64.5">6</text>
<text x="63.7" y="65.7">CHR-STAT2</text>
<text x="63.7" y="63.2">CHR-STAT1</text>
<text x="63.7" y="60.6">SCL</text>
<text x="171.2" y="64.8" transform="rotate(-90 171.2 64.8)">5</text>
<text x="172.4" y="60.8" transform="rotate(-90 172.4 60.8)">SCD30RDY</text>
<text x="173.7" y="64.8" transform="rotate(-90 173.7 64.8)">4</text>
<text x="176.3" y="64.8" transform="rotate(-90 176.3 64.8)">3</text>
<text x="178.8" y="64.8" transform="rotate(-90 178.8 64.8)">2</text>
<text x="181.4" y="64.8" transform="rotate(-90 181.4 64.8)">1</text>
<text x="186.4" y="64.8" transform="rotate(-90 186.4 64.8)">6</text>
<text x="189" y="64.8" transform="rotate(-90 189 64.8)">5</text>
<text x="191.5" y="64.8" transform="rotate(-90 191.5 64.8)">4</text>
<text x="194.1" y="64.8" transform="rotate(-90 194.1 64.8)">3</text>
<text x="196.6" y="64.8" transform="rotate(-90 196.6 64.8)">2</text>
<text x="199.1" y="64.8" transform="rotate(-90 199.1 64.8)">1</text>
<text x="232.6" y="63.2">DS18B20-DATA</text>
<text x="31.7" y="67.1">15</text>
<text x="31.7" y="69.6">31</text>
<text x="59.6" y="69.6">23</text>
<text x="60.3" y="67.1">7</text>
<text x="63.7" y="68.3">CHR-DISABLE</text>
<text x="150.8" y="68" transform="rotate(-90 150.8 68)">SENSOR-POWER</text>
<text x="222" y="66.1" transform="rotate(-90 222 66.1)">3</text>
<text x="224.5" y="66.1" transform="rotate(-90 224.5 66.1)">2</text>
<text x="227.1" y="66.1" transform="rotate(-90 227.1 66.1)">1</text>
<text x="23.2" y="73.3">GPIO39</text>
<text x="23.2" y="75.9">GPIO40</text>
<text x="31.7" y="72.1">16</text>
<text x="31.7" y="74.7">32</text>
<text x="59.6" y="72.1">24</text>
<text x="63.7" y="73.3">GPIO14</text>
<text x="46.7" y="85.1" transform="rotate(-90 46.7 85.1)">10</text>
<text x="26.5" y="121.6">VBUS</text>
<text x="61.5" y="124.1">CHR-DISABLE</text>
<text x="81.2" y="120.4">10</text>
<text x="81.8" y="125.5">4</text>
<text x="98.4" y="120.4">1</text>
<text x="98.4" y="125.5">3</text>
<text x="114.5" y="124.1">VBAT</text>
<text x="175.2" y="120.4">10</text>
<text x="175.2" y="125.5">12</text>
<text x="175.8" y="122.9">1</text>
<text x="193.6" y="120.4">4</text>
<text x="24.4" y="126.7">VSOLAR</text>
<text x="68.8" y="129.2">CHR-STAT1</text>
<text x="68.8" y="131.8">CHR-STAT2</text>
<text x="81.8" y="130.6">3</text>
<text x="81.8" y="128">9</text>
<text x="175.2" y="128">13</text>
<text x="175.8" y="130.6">8</text>
<text x="193.6" y="128">3</text>
<text x="81.8" y="135.6">7</text>
<text x="105.5" y="135.6">SENSE-BAT</text>
<text x="193" y="135.6">14</text>
<text x="39.5" y="139.4">SENSE-SOLAR</text>
<text x="81.8" y="138.2">8</text>
<text x="98.4" y="138.2">6</text>
<text x="175.8" y="140.7">6</text>
<text x="88.6" y="148" transform="rotate(-90 88.6 148)">5</text>
<text x="92.5" y="148.6" transform="rotate(-90 92.5 148.6)">11</text>
<text x="182.6" y="145.5" transform="rotate(-90 182.6 145.5)">2</text>
<text x="187.7" y="146.1" transform="rotate(-90 187.7 146.1)">15</text>
<text x="114.2" y="172.5">1</text>
<text x="123.1" y="172.5">2</text>
<text x="130.7" y="172.5">1</text>
<text x="139.6" y="172.5">2</text>
<text x="15.5" y="177.5">VSOLAR</text>
<text x="25.3" y="176.3">1</text>
<text x="25.3" y="178.8">2</text>
<text x="114.2" y="175">3</text>
<text x="114.2" y="177.5">5</text>
<text x="123.1" y="175">4</text>
<text x="123.1" y="177.5">6</text>
<text x="130.7" y="175">3</text>
<text x="130.7" y="177.5">5</text>
<text x="139.6" y="175">4</text>
<text x="139.6" y="177.5">6</text>
<text x="25.3" y="185.2">1</text>
<text x="43.5" y="181.3">GPIO40</text>
<text x="43.5" y="183.8">GPIO39</text>
<text x="53.3" y="180.1">1</text>
<text x="53.3" y="182.6">2</text>
<text x="53.3" y="185.2">3</text>
<text x="62.2" y="180.1">6</text>
<text x="62.2" y="182.6">7</text>
<text x="62.2" y="185.2">8</text>
<text x="77.8" y="183.8">GPIO17</text>
<text x="77.8" y="181.3">GPIO18</text>
<text x="87.6" y="180.1">1</text>
<text x="87.6" y="182.6">2</text>
<text x="87.6" y="185.2">3</text>
<text x="96.4" y="180.1">6</text>
<text x="96.4" y="182.6">7</text>
<text x="96.4" y="185.2">8</text>
<text x="113.6" y="185.2">11</text>
<text x="114.2" y="180.1">7</text>
<text x="114.2" y="182.6">9</text>
<text x="122.5" y="182.6">10</text>
<text x="122.5" y="185.2">12</text>
<text x="123.1" y="180.1">8</text>
<text x="130.1" y="185.2">11</text>
<text x="130.7" y="180.1">7</text>
<text x="130.7" y="182.6">9</text>
<text x="139" y="182.6">10</text>
<text x="139" y="185.2">12</text>
<text x="139.6" y="180.1">8</text>
<text x="18.1" y="186.4">VBAT</text>
<text x="25.3" y="187.7">2</text>
<text x="53.3" y="187.7">4</text>
<text x="53.3" y="190.2">5</text>
<text x="61.6" y="190.2">10</text>
<text x="62.2" y="187.7">9</text>
<text x="77.8" y="188.9">GPIO14</text>
<text x="79" y="186.4">GPIO4</text>
<text x="87.6" y="187.7">4</text>
<text x="87.6" y="190.2">5</text>
<text x="95.8" y="190.2">10</text>
<text x="96.4" y="187.7">9</text>
<text x="113.6" y="187.7">13</text>
<text x="113.6" y="190.2">15</text>
<text x="122.5" y="187.7">14</text>
<text x="122.5" y="190.2">16</text>
<text x="130.1" y="187.7">13</text>
<text x="130.1" y="190.2">15</text>
<text x="139" y="187.7">14</text>
<text x="139" y="190.2">16</text>
</g>
<g font-size="1.3" fill="#56b6c2">
<text x="49.4" y="19.9">+3V3</text>
<text x="170.2" y="28.8">+3V3</text>
<text x="64" y="37.9">JP1SDA-GPIO1</text>
<text x="64.2" y="45.1">JP2SCL-GPIO2</text>
<text x="172.3" y="44.9" transform="rotate(-90 172.3 44.9)">AO3401A</text>
<text x="174.9" y="42" transform="rotate(-90 174.9 42)">Q1</text>
<text x="208.2" y="42.8">+3V3</text>
<text x="150.7" y="48.9" transform="rotate(-90 150.7 48.9)">100</text>
<text x="153" y="48.9" transform="rotate(-90 153 48.9)">R13</text>
<text x="155.8" y="48.8" transform="rotate(-90 155.8 48.8)">10k</text>
<text x="158.1" y="48.9" transform="rotate(-90 158.1 48.9)">R12</text>
<text x="204.1" y="52.6" transform="rotate(-90 204.1 52.6)">10k</text>
<text x="206.3" y="52.7" transform="rotate(-90 206.3 52.7)">R14</text>
<text x="209.1" y="52.6" transform="rotate(-90 209.1 52.6)">10k</text>
<text x="211.4" y="52.7" transform="rotate(-90 211.4 52.7)">R15</text>
<text x="225.9" y="57.8" transform="rotate(-90 225.9 57.8)">R21</text>
<text x="228.2" y="58" transform="rotate(-90 228.2 58)">4.7k</text>
<text x="158.6" y="71.6" transform="rotate(-90 158.6 71.6)">GND</text>
<text x="175.3" y="72">J5</text>
<text x="191.8" y="72">J1</text>
<text x="229.9" y="68.2">J7</text>
<text x="229.9" y="70.7">DS18B20</text>
<text x="82.4" y="76.3" transform="rotate(-90 82.4 76.3)">D3</text>
<text x="84.9" y="76.8" transform="rotate(-90 84.9 76.8)">LED</text>
<text x="173.3" y="74.5">SCD30</text>
<text x="179.9" y="72.9" transform="rotate(-90 179.9 72.9)">GND</text>
<text x="189.9" y="74.5">SEN66</text>
<text x="197.7" y="72.6" transform="rotate(-90 197.7 72.6)">GND</text>
<text x="225.7" y="74.2" transform="rotate(-90 225.7 74.2)">GND</text>
<text x="49.1" y="86">U1</text>
<text x="49.1" y="88.5">WeMos_S2_mini</text>
<text x="81.3" y="89.3">GND</text>
<text x="86.2" y="84.5" transform="rotate(-90 86.2 84.5)">R11</text>
<text x="88.5" y="84.5" transform="rotate(-90 88.5 84.5)">100</text>
<text x="45" y="91">GND</text>
<text x="77.4" y="109.1">BYPASS-DNP</text>
<text x="91.9" y="109.1">JP3</text>
<text x="184" y="113.9">U3</text>
<text x="39.1" y="118.7">D2 SS24</text>
<text x="48.2" y="118.7">SMB</text>
<text x="178.8" y="116.4">TPS63020DSJ</text>
<text x="167.3" y="123">C4</text>
<text x="199.2" y="125.8" transform="rotate(-90 199.2 125.8)">R6</text>
<text x="201.5" y="125.9" transform="rotate(-90 201.5 125.9)">1M</text>
<text x="229.9" y="121.5">+3V3</text>
<text x="38.4" y="130.1">D1SS24</text>
<text x="47.2" y="130.1">SMB</text>
<text x="53.5" y="128.9">C8</text>
<text x="57.9" y="128.9">1u</text>
<text x="107.9" y="131.7">100K</text>
<text x="108.5" y="129.4">R16</text>
<text x="122.9" y="131.2">1u</text>
<text x="130.8" y="130.4">C10</text>
<text x="149.1" y="130.9">C6</text>
<text x="154.7" y="130.9">C5</text>
<text x="166.4" y="130.1">100n</text>
<text x="206.9" y="129.6" transform="rotate(-90 206.9 129.6)">R5</text>
<text x="209.1" y="129.7" transform="rotate(-90 209.1 129.7)">1M</text>
<text x="217.2" y="127.9">C3</text>
<text x="217.2" y="130.4">22u</text>
<text x="227.3" y="127.9">C7</text>
<text x="227.3" y="130.4">22u</text>
<text x="34.1" y="134" transform="rotate(-90 34.1 134)">R18</text>
<text x="36.4" y="134.6" transform="rotate(-90 36.4 134.6)">330K</text>
<text x="64.4" y="132.6" transform="rotate(-90 64.4 132.6)">10k</text>
<text x="66.6" y="132.8" transform="rotate(-90 66.6 132.8)">R20</text>
<text x="73" y="134.5">R10</text>
<text x="73.1" y="136.8">13k</text>
<text x="123.1" y="135.2">C9</text>
<text x="129.5" y="133.2">10u</text>
<text x="148.9" y="135.2">10u 10u</text>
<text x="167.6" y="135.5">L1</text>
<text x="199.2" y="134.7" transform="rotate(-90 199.2 134.7)">R7</text>
<text x="201.5" y="135.8" transform="rotate(-90 201.5 135.8)">180k</text>
<text x="73.6" y="141.3">R9</text>
<text x="73.7" y="139.3">2k</text>
<text x="167.6" y="138">1.5u</text>
<text x="34.1" y="146.7" transform="rotate(-90 34.1 146.7)">R19</text>
<text x="36.4" y="147.3" transform="rotate(-90 36.4 147.3)">100K</text>
<text x="106.3" y="146.4" transform="rotate(-90 106.3 146.4)">R8</text>
<text x="108.8" y="146.6" transform="rotate(-90 108.8 146.6)">10k</text>
<text x="121.5" y="144.8" transform="rotate(-90 121.5 144.8)">100K</text>
<text x="123.8" y="144.2" transform="rotate(-90 123.8 144.2)">R17</text>
<text x="89.8" y="161.6" transform="rotate(-90 89.8 161.6)">GND</text>
<text x="186.3" y="161.6" transform="rotate(-90 186.3 161.6)">GND</text>
<text x="118.2" y="167.2">J6</text>
<text x="134.7" y="167.2">J2</text>
<text x="112.4" y="169.8">MCU-CONN-2</text>
<text x="129" y="169.8">MCU-CONN-1</text>
<text x="153.7" y="173.6">M3</text>
<text x="153.7" y="171">H1</text>
<text x="31.8" y="177.4">J3</text>
<text x="31.8" y="179.9">SOLAR</text>
<text x="52.1" y="177.4">MEZ_SIGNALS</text>
<text x="56.6" y="174.9">J10</text>
<text x="86.3" y="177.4">MEZ_SIGNALS</text>
<text x="91.5" y="174.9">J9</text>
<text x="153.7" y="178.7">H2</text>
<text x="154.9" y="176.1">GND</text>
<text x="18.6" y="181.7">GND</text>
<text x="68.6" y="183.7">GND</text>
<text x="68.6" y="181.2">GND</text>
<text x="102.9" y="183.7">+3V3</text>
<text x="102.9" y="181.2">+3V3</text>
<text x="153.7" y="181.2">M3</text>
<text x="154.9" y="183.7">GND</text>
<text x="18.6" y="191.4">GND</text>
<text x="31.8" y="186.3">J4</text>
<text x="31.8" y="188.8">BATTERY</text>
<text x="44.2" y="188.8">GND</text>
<text x="44.2" y="186.3">GND</text>
<text x="44.2" y="191.4">GND</text>
<text x="68.6" y="191.4">GND</text>
<text x="68.6" y="188.8">GND</text>
<text x="68.6" y="186.3">GND</text>
<text x="78.5" y="191.4">GND</text>
<text x="102.9" y="191.4">+3V3</text>
<text x="102.9" y="186.3">+3V3</text>
<text x="102.9" y="188.8">+3V3</text>
<text x="153.7" y="188.8">M3</text>
<text x="153.7" y="186.3">H3</text>
<text x="154.9" y="191.4">GND</text>
</g>
<g font-size="1.3" fill="#98c379">
<text x="34.8" y="35.2">EN</text>
<text x="42.8" y="32.3" transform="rotate(-90 42.8 32.3)">VBUS</text>
<text x="52.9" y="30.9" transform="rotate(-90 52.9 30.9)">3V3</text>
<text x="34.8" y="40.2">XTAL_32K_N</text>
<text x="53.3" y="40.2">GPIO1</text>
<text x="34.8" y="42.8">XTAL_32K_P</text>
<text x="34.8" y="47.9">DAC_1</text>
<text x="53.3" y="45.3">GPIO3</text>
<text x="53.3" y="42.8">GPIO2</text>
<text x="53.3" y="47.9">GPIO4</text>
<text x="34.8" y="50.4">DAC_2</text>
<text x="53.3" y="50.4">GPIO5</text>
<text x="53.3" y="52.9">GPIO6</text>
<text x="34.8" y="58">GPIO33</text>
<text x="34.8" y="55.5">GPIO21</text>
<text x="53.3" y="55.5">GPIO7</text>
<text x="53.3" y="58">GPIO8</text>
<text x="34.8" y="63.1">GPIO35</text>
<text x="34.8" y="60.6">GPIO34</text>
<text x="34.8" y="65.6">GPIO36</text>
<text x="52.1" y="65.6">GPIO11</text>
<text x="52.1" y="63.1">GPIO10</text>
<text x="53.3" y="60.6">GPIO9</text>
<text x="34.8" y="68.2">GPIO37</text>
<text x="34.8" y="70.7">GPIO38</text>
<text x="52.1" y="68.2">GPIO12</text>
<text x="52.1" y="70.7">GPIO13</text>
<text x="34.8" y="73.3">GPIO39</text>
<text x="34.8" y="75.8">GPIO40</text>
<text x="52.1" y="73.3">GPIO14</text>
<text x="47.9" y="82" transform="rotate(-90 47.9 82)">GND</text>
<text x="84.1" y="121.5">IN</text>
<text x="93.8" y="121.5">SYS</text>
<text x="178.3" y="124.1">VINA</text>
<text x="178.3" y="121.5">VIN</text>
<text x="187.6" y="121.5">VOUT</text>
<text x="84.1" y="131.7">STAT2</text>
<text x="84.1" y="126.6">CE</text>
<text x="84.1" y="129.1">STAT1</text>
<text x="94" y="126.6">BAT</text>
<text x="178.3" y="131.7">L1</text>
<text x="178.3" y="126.6">EN</text>
<text x="178.3" y="129.1">PS/SYNC</text>
<text x="190" y="129.1">FB</text>
<text x="84.1" y="136.8">ILIM/VSET</text>
<text x="189.8" y="136.8">PG</text>
<text x="84.1" y="139.3">ISET</text>
<text x="91.1" y="139.3">TS/MR</text>
<text x="178.3" y="141.8">L2</text>
<text x="183.7" y="143" transform="rotate(-90 183.7 143)">GND</text>
<text x="188.8" y="143" transform="rotate(-90 188.8 143)">PGND</text>
<text x="89.8" y="145.8" transform="rotate(-90 89.8 145.8)">GND</text>
<text x="93.6" y="145.8" transform="rotate(-90 93.6 145.8)">EPAD</text>
</g>
<g font-size="1.3" fill="#e5c07b">
<text x="149.9" y="40.3">3V3_S_GATE</text>
<text x="181.6" y="46.6">3V3_SENSOR</text>
<text x="82.5" y="69.5">LED</text>
<text x="57.1" y="120.3">CHARGER_IN</text>
<text x="115.6" y="120.3">SYSREG</text>
</g>
<g font-size="1.3" fill="#61afef">
<text x="74.2" y="106.3">Bridge</text>
<text x="81.4" y="106.3">this</text>
<text x="86" y="106.3">if</text>
<text x="88.5" y="106.3">IC</text>
<text x="91.6" y="106.3">is</text>
<text x="94.4" y="106.3">not</text>
<text x="98.6" y="106.3">soldered</text>
<text x="127.5" y="120.5">3</text>
<text x="129.9" y="120.5">to</text>
<text x="132.9" y="120.5">4.5</text>
<text x="137.1" y="120.5">volts</text>
<text x="67.5" y="143.9">ISET</text>
<text x="72.6" y="143.9">Resistor</text>
<text x="67" y="150">680</text>
<text x="67.7" y="145.9">2k</text>
<text x="67.7" y="147.9">1k</text>
<text x="71.1" y="145.9">for</text>
<text x="71.1" y="147.9">for</text>
<text x="71.8" y="150">for</text>
<text x="74.9" y="145.9">150mA</text>
<text x="74.9" y="147.9">300mA</text>
<text x="75.6" y="150">440mA</text>
<text x="30.4" y="177.6">+J3</text>
<text x="30.4" y="179.7">-SOLAR</text>
<text x="30.4" y="186.5">+J4</text>
<text x="30.4" y="188.6">-BATTERY</text>
</g>
</svg>
